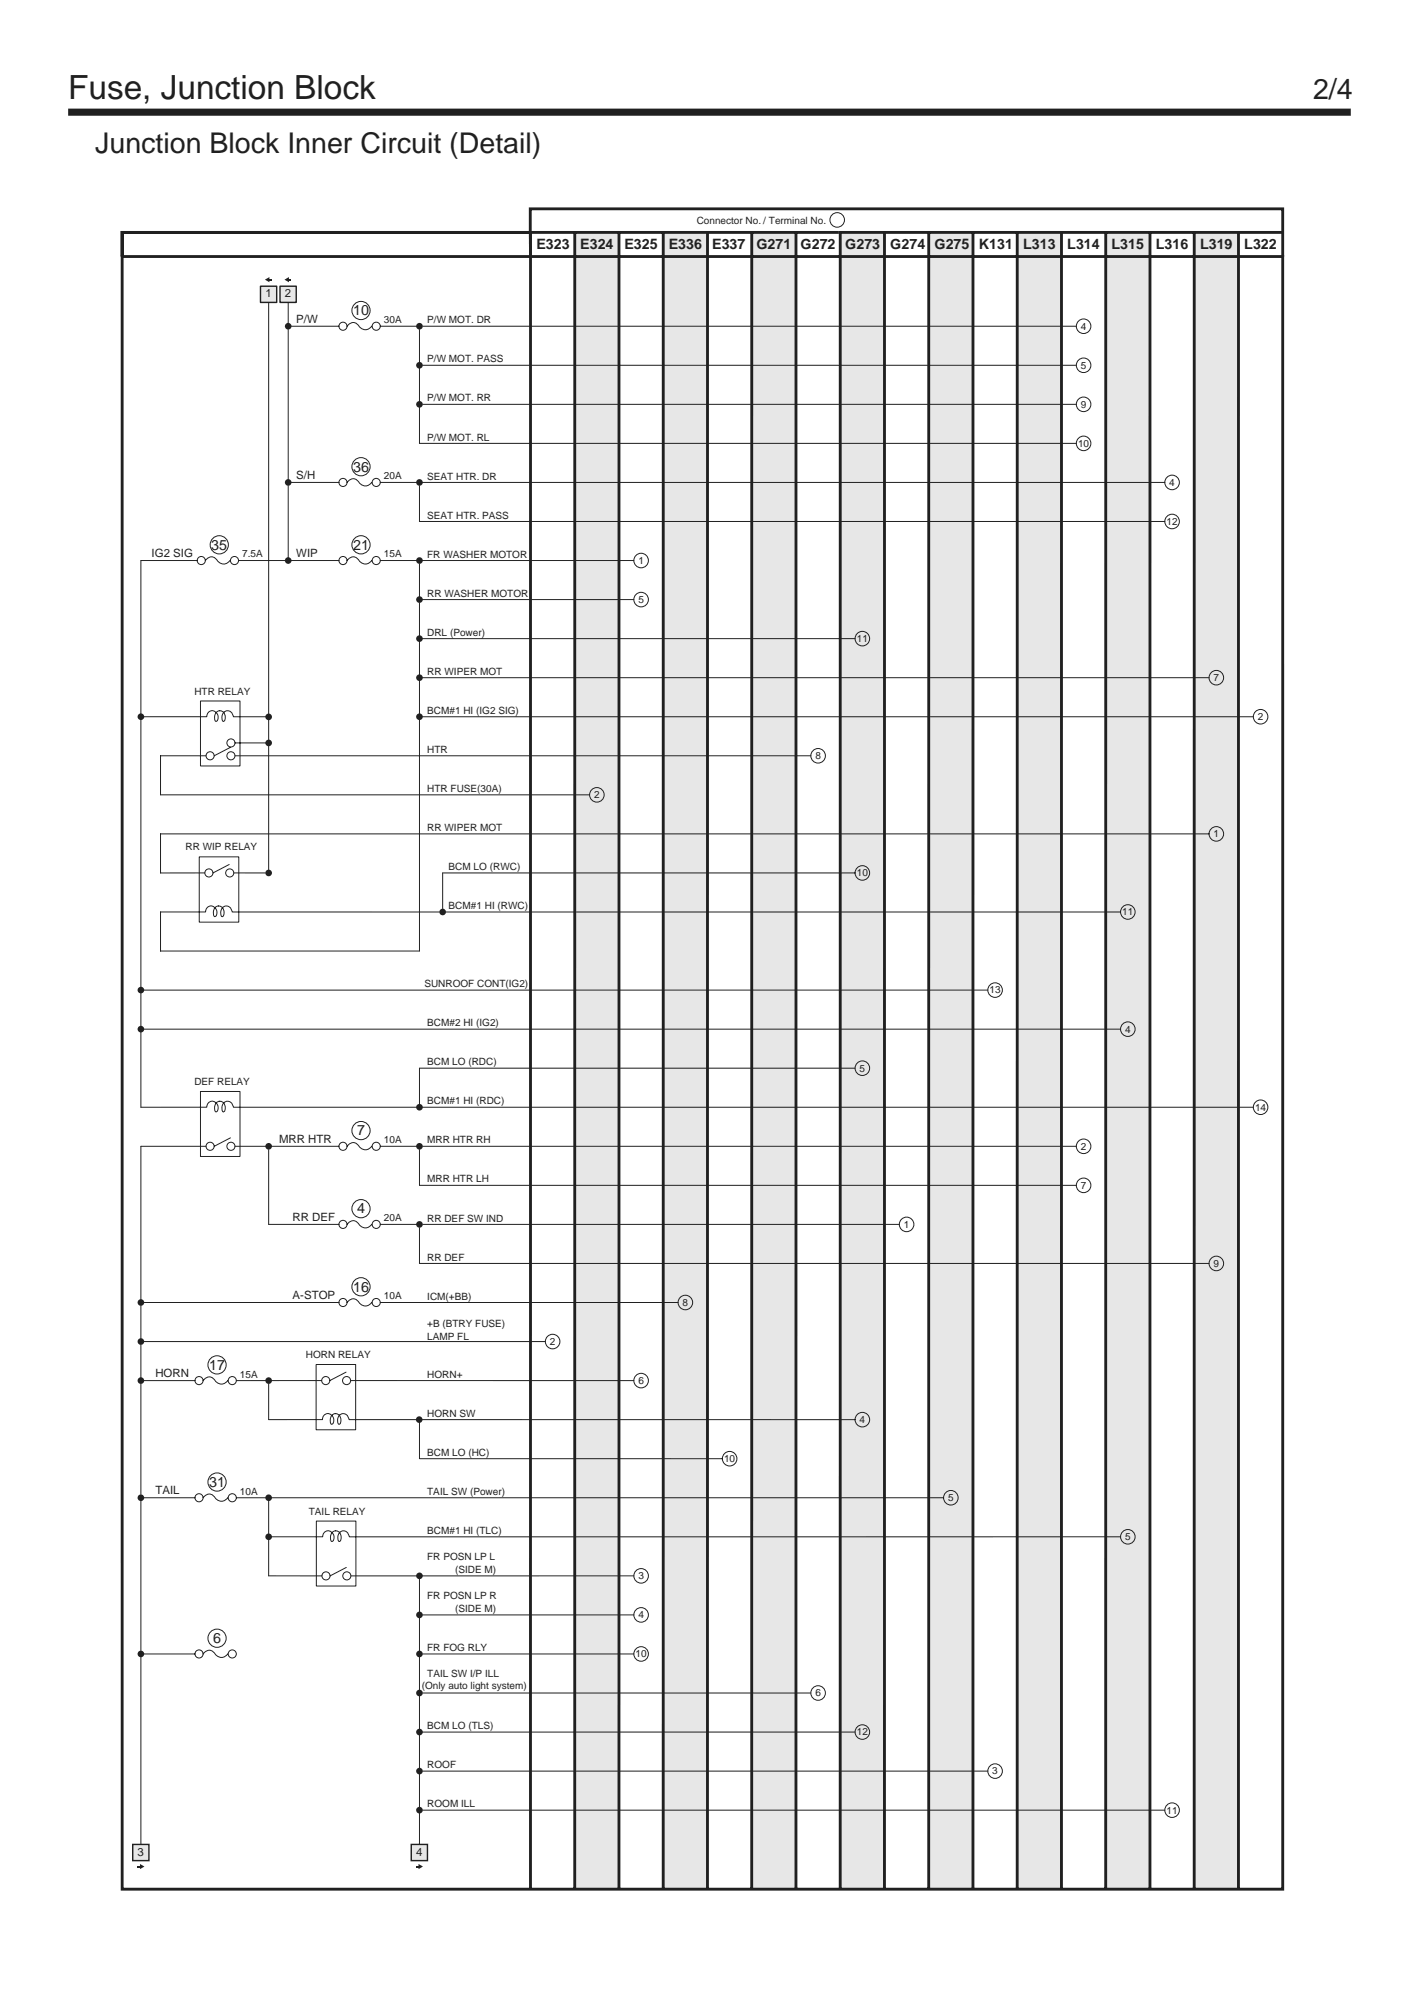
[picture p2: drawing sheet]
<svg xmlns="http://www.w3.org/2000/svg" width="210mm" height="297mm" viewBox="0 0 210 297" stroke-linecap="round" stroke-linejoin="round" font-family="sans-serif">
<path d="M10.1 16.6h190" fill="none" stroke="#231f20" stroke-width="1.1" stroke-linecap="butt"/>
<g fill="#231f20">
<path d="M62 276.1l.7 .4-.7 .4z"/>
<path d="M61.6 276.4h.6v.2h-.6z"/>
</g>
<path d="M60.9 273.2h2.4v2.4h-2.4z" fill="#e7e8e9"/>
<path d="M60.9 273.2h2.4v2.4h-2.4z" fill="none" stroke="#231f20" stroke-width=".21"/>
<g fill="#231f20">
<path d="M20.7 276.1l.7 .4-.7 .4z"/>
<path d="M20.4 276.4h.5v.2h-.5z"/>
</g>
<path d="M19.7 273.2h2.4v2.4h-2.4z" fill="#e7e8e9"/>
<path d="M19.7 273.2h2.4v2.4h-2.4z" fill="none" stroke="#231f20" stroke-width=".21"/>
<g fill="#e6e7e9">
<path d="M85.1 34.4h6.6v245.5h-6.6z"/>
<path d="M98.3 34.4h6.5v245.5h-6.6z"/>
<path d="M111.4 34.4h6.5v245.5h-6.5z"/>
<path d="M124.5 34.4h6.5v245.5h-6.5z"/>
<path d="M137.6 34.4h6.5v245.5h-6.5z"/>
<path d="M150.7 34.4h6.5v245.5h-6.5z"/>
<path d="M163.8 34.4h6.5v245.5h-6.5z"/>
<path d="M176.9 34.4h6.6v245.5h-6.6z"/>
</g>
<g fill="none" stroke="#231f20" stroke-width=".42">
<path d="M18.1 38h171.9v241.9h-171.9zM78.6 38v-3.6h-60.5v3.6v-3.6h60.5v-3.5h111.4v7.1M85.1 34.4h-6.5v245.5M91.7 34.4h-6.6v245.5M98.3 34.4h-6.6v245.5M104.8 34.4h-6.5l-.1 245.5M111.4 34.4h-6.6v245.5M117.9 34.4h-6.5v245.5M124.2 34.4h-6.3v245.5M131 34.4h-6.5v245.6M137.6 34.4h-6.6v245.5M144.1 34.4h-6.5v245.5"/>
<path d="M150.7 34.4h-6.6v245.5M157.2 34.4h-6.5v245.5M163.8 34.4h-6.6v245.5M170.3 34.4h-6.5v245.5M176.9 34.4h-6.6v245.5M183.5 34.4h-6.6v245.5M190 34.4h-6.5v245.5"/>
</g>
<g fill="none" stroke="#231f20" stroke-width=".15">
<path d="M39.8 44.8v84.5M29.5 135.1h1a.84 .84 0 0 1 .8-.9 .84 .84 0 0 1 .8 .9v.4l-.2 .3a.96 .96 0 0 1 .5-1.6 .94 .94 0 0 1 .7 .6 .94 .94 0 0 1-.2 1 .96 .96 0 0 1 .6-1.6 .96 .96 0 0 1 .9 .9h1M29.5 126.9h5.9v9.7h-5.9zM34 128.1l-2.4 1.2M34.6 129.3h4.7"/>
<circle cx="124" cy="32.6" r="1.08"/>
<circle cx="30.9" cy="129.3" r=".6"/>
<circle cx="34" cy="129.3" r=".6"/>
</g>
<g fill="#231f20">
<circle cx="42.7" cy="48.3" r=".49"/>
<circle cx="42.7" cy="71.5" r=".49"/>
<circle cx="42.7" cy="83" r=".49"/>
<circle cx="39.8" cy="129.3" r=".49"/>
</g>
<g fill="none" stroke="#231f20" stroke-width=".15">
<path d="M50.2 48.3h-7.5M51.4 48.3a1.12 1.12 0 0 1 1.4-.4l.5 .6a1.11 1.11 0 0 0 1.8-.2M56.3 48.3h5.8M62.1 48.8v16.9M50.2 71.5h-7.5M51.4 71.5a1.12 1.12 0 0 1 1.4-.4l.5 .5a1.11 1.11 0 0 0 1.8-.1M56.3 71.5h5.8M50.2 83h-7.5M51.4 83a1.12 1.12 0 0 1 1.4-.4l.5 .6a1.11 1.11 0 0 0 1.8-.2M56.3 83h5.8M50.2 169.8h-15.4M51.4 169.8a1.12 1.12 0 0 1 1.4-.4l.5 .6a1.11 1.11 0 0 0 1.8-.2"/>
<path d="M56.3 169.8h5.8M20.9 193h29.3M50.2 181.4h-10.4M51.4 181.4a1.12 1.12 0 0 1 1.4-.4l.5 .6a1.11 1.11 0 0 0 1.8-.2M51.4 193a1.12 1.12 0 0 1 1.4-.4l.5 .5a1.11 1.11 0 0 0 1.8-.1M56.3 181.4h5.8M56.3 193h44.1M20.9 204.5h8M30.1 204.5a1.12 1.12 0 0 1 1.4-.4l.5 .6a1.11 1.11 0 0 0 1.7-.2M20.9 245h8M30.1 245a1.12 1.12 0 0 1 1.4-.4l.5 .6a1.11 1.11 0 0 0 1.7-.2"/>
<circle cx="50.8" cy="48.3" r=".6"/>
<circle cx="55.7" cy="48.3" r=".6"/>
<circle cx="50.8" cy="71.5" r=".6"/>
<circle cx="55.7" cy="71.5" r=".6"/>
<circle cx="50.8" cy="83" r=".6"/>
<circle cx="55.7" cy="83" r=".6"/>
<circle cx="50.8" cy="169.8" r=".6"/>
<circle cx="55.7" cy="169.8" r=".6"/>
<circle cx="50.8" cy="193" r=".6"/>
<circle cx="50.8" cy="181.4" r=".6"/>
<circle cx="55.7" cy="193" r=".6"/>
<circle cx="55.7" cy="181.4" r=".6"/>
<circle cx="29.5" cy="204.5" r=".6"/>
<circle cx="34.4" cy="204.5" r=".6"/>
<circle cx="29.5" cy="245" r=".6"/>
<circle cx="34.4" cy="245" r=".6"/>
</g>
<circle cx="62.1" cy="48.3" r=".49" fill="#231f20"/>
<path d="M62.6 48.3h96.8" fill="none" stroke="#231f20" stroke-width=".15"/>
<circle cx="62.1" cy="54.1" r=".49" fill="#231f20"/>
<path d="M62.6 54.1h96.8" fill="none" stroke="#231f20" stroke-width=".15"/>
<g fill="#231f20">
<circle cx="62.1" cy="59.9" r=".49"/>
<circle cx="62.1" cy="71.5" r=".49"/>
</g>
<path d="M62.6 59.9h96.8M62.1 65.7h97.3M65.6 129.3v5.3" fill="none" stroke="#231f20" stroke-width=".15"/>
<circle cx="65.6" cy="135.1" r=".49" fill="#231f20"/>
<g fill="none" stroke="#231f20" stroke-width=".15">
<path d="M62.1 71.5h110.4M62.1 77.3h110.4M65.6 129.3h61.1M66.1 135.1h99.9M179.1 123.5h-155.3v5.8h6.5M62.1 158.3v5.2M39.8 170.3v11.1M62.1 170.3v5.3M20.9 193.5v5.2M20.9 199.2v5.3M62.1 181.9v5.3"/>
<circle cx="160.5" cy="59.9" r="1.08"/>
<circle cx="160.5" cy="48.3" r="1.08"/>
<circle cx="160.5" cy="54.1" r="1.08"/>
<circle cx="160.5" cy="65.7" r="1.08"/>
<circle cx="173.6" cy="77.3" r="1.08"/>
<circle cx="173.6" cy="71.5" r="1.08"/>
<circle cx="95" cy="88.8" r="1.08"/>
<circle cx="95" cy="83" r="1.08"/>
<circle cx="88.4" cy="117.8" r="1.08"/>
<circle cx="121.2" cy="112" r="1.08"/>
<circle cx="180.2" cy="100.4" r="1.08"/>
<circle cx="186.7" cy="106.2" r="1.08"/>
<circle cx="127.7" cy="129.3" r="1.08"/>
<circle cx="167.1" cy="135.1" r="1.08"/>
<circle cx="180.2" cy="123.5" r="1.08"/>
<circle cx="127.7" cy="158.3" r="1.08"/>
<circle cx="147.4" cy="146.7" r="1.08"/>
<circle cx="167.1" cy="152.5" r="1.08"/>
<circle cx="160.5" cy="175.6" r="1.08"/>
<circle cx="160.5" cy="169.8" r="1.08"/>
<circle cx="186.7" cy="164" r="1.08"/>
<circle cx="81.9" cy="198.7" r="1.08"/>
<circle cx="134.3" cy="181.4" r="1.08"/>
<circle cx="180.2" cy="187.2" r="1.08"/>
</g>
<g fill="#231f20">
<circle cx="62.1" cy="164" r=".49"/>
<circle cx="62.1" cy="169.8" r=".49"/>
<circle cx="62.1" cy="181.4" r=".49"/>
<circle cx="62.1" cy="233.5" r=".49"/>
<circle cx="62.1" cy="210.3" r=".49"/>
<circle cx="62.1" cy="239.2" r=".49"/>
<circle cx="62.1" cy="245" r=".49"/>
<circle cx="62.1" cy="250.8" r=".49"/>
<circle cx="62.1" cy="256.6" r=".49"/>
<circle cx="62.1" cy="262.4" r=".49"/>
<circle cx="62.1" cy="268.2" r=".49"/>
<circle cx="39.8" cy="169.8" r=".49"/>
<circle cx="39.8" cy="204.5" r=".49"/>
<circle cx="39.8" cy="221.9" r=".49"/>
<circle cx="39.8" cy="227.7" r=".49"/>
</g>
<path d="M42.7 44.8v3.5M42.7 48.8v22.7M62.1 72v5.3M35.4 135.1h29.7M62.1 158.3h64.6" fill="none" stroke="#231f20" stroke-width=".15"/>
<circle cx="62.1" cy="83" r=".49" fill="#231f20"/>
<path d="M62.1 83.5v5.3M93.9 83h-31.8" fill="none" stroke="#231f20" stroke-width=".15"/>
<circle cx="62.1" cy="88.8" r=".49" fill="#231f20"/>
<g fill="none" stroke="#231f20" stroke-width=".15">
<path d="M93.9 88.8h-31.8"/>
<circle cx="127.7" cy="94.6" r="1.08"/>
</g>
<circle cx="62.1" cy="94.6" r=".49" fill="#231f20"/>
<path d="M62.1 94.6h64.6M62.1 89.3v11.1" fill="none" stroke="#231f20" stroke-width=".15"/>
<circle cx="62.1" cy="100.4" r=".49" fill="#231f20"/>
<path d="M42.7 72v11M62.1 100.4h117M62.1 106.2h123.6M62.1 100.9v40" fill="none" stroke="#231f20" stroke-width=".15"/>
<g fill="#231f20">
<circle cx="20.9" cy="106.2" r=".49"/>
<circle cx="39.8" cy="106.2" r=".49"/>
<circle cx="39.8" cy="110.1" r=".49"/>
<circle cx="62.1" cy="106.2" r=".49"/>
</g>
<g fill="none" stroke="#231f20" stroke-width=".15">
<path d="M29.2 83h-8.3M30.4 83a1.12 1.12 0 0 1 1.4-.4l.5 .6a1.11 1.11 0 0 0 1.8-.2M35.3 83h6.9M20.9 106.2h9.7a.84 .84 0 0 1 .9-.9 .84 .84 0 0 1 .8 .9v.4l-.3 .3a.96 .96 0 0 1 .5-1.6 .94 .94 0 0 1 .8 .6 .94 .94 0 0 1-.2 1 .96 .96 0 0 1 .6-1.6 .96 .96 0 0 1 .9 .9h1M20.9 106.7v57.3M29.7 103.9h5.9v9.6h-5.9zM34.1 110.7l-2.4 1.3M34.8 110.1h5"/>
<circle cx="29.8" cy="83" r=".6"/>
<circle cx="34.7" cy="83" r=".6"/>
<circle cx="31.1" cy="112" r=".6"/>
<circle cx="34.2" cy="110.1" r=".6"/>
<circle cx="34.2" cy="112" r=".6"/>
</g>
<circle cx="20.9" cy="146.7" r=".49" fill="#231f20"/>
<path d="M146.3 146.7h-125.4" fill="none" stroke="#231f20" stroke-width=".15"/>
<g fill="#231f20">
<circle cx="20.9" cy="152.5" r=".49"/>
<circle cx="20.9" cy="198.7" r=".49"/>
<circle cx="20.9" cy="193" r=".49"/>
<circle cx="20.9" cy="245" r=".49"/>
<circle cx="20.9" cy="204.5" r=".49"/>
</g>
<g fill="none" stroke="#231f20" stroke-width=".15">
<path d="M20.9 83v23.2M30.5 112h-6.7v5.8h63.5M34.8 112h85.3M35.6 106.2h4.2M29.5 135.1h-5.7v5.8h38.3M166 152.5h-145.1M20.9 164h9.7a.84 .84 0 0 1 .9-.8 .84 .84 0 0 1 .8 .8v.5l-.3 .2a.96 .96 0 0 1 .5-1.6 .94 .94 0 0 1 .8 .7 .94 .94 0 0 1-.2 .9 .96 .96 0 0 1 .6-1.6 .96 .96 0 0 1 .9 .9h151.1M29.7 161.7h5.9v9.6h-5.9zM30.5 169.8h-9.6v23.2M34.1 168.6l-2.4 1.2M62.1 175.6h97.3M62.6 169.8h96.8"/>
<path d="M20.9 198.7h59.9M62.1 187.2h117M62.6 181.4h70.6M20.9 205v16.4M39.8 210.3h8a.84 .84 0 0 1 .8-.9 .84 .84 0 0 1 .8 .9v.5l-.2 .2a.96 .96 0 0 1 .5-1.6 .94 .94 0 0 1 .8 .6 .94 .94 0 0 1-.2 1 .96 .96 0 0 1 .5-1.6 .96 .96 0 0 1 .9 .9h75M46.8 202.2h5.9v9.6h-5.9zM47.7 204.5h-12.7M51.3 203.3l-2.4 1.2M51.9 204.5h42M62.1 210.3v5.8h44.9M20.9 221.9h8M30.1 221.9a1.12 1.12 0 0 1 1.4-.4l.5 .6a1.11 1.11 0 0 0 1.7-.2"/>
<path d="M46.8 227.7h1a.84 .84 0 0 1 .8-.9 .84 .84 0 0 1 .9 .9l-.1 .4-.2 .3a.96 .96 0 0 1 .5-1.6 .94 .94 0 0 1 .8 .6 .94 .94 0 0 1-.2 1 .96 .96 0 0 1 .6-1.6 .96 .96 0 0 1 .8 .9h1M46.9 225.3h5.8v9.7h-5.8zM51.3 232.2l-2.4 1.3M139.8 221.9h-104.8"/>
<circle cx="31.1" cy="169.8" r=".6"/>
<circle cx="34.2" cy="169.8" r=".6"/>
<circle cx="101.5" cy="193" r="1.08"/>
<circle cx="48.3" cy="204.5" r=".6"/>
<circle cx="51.3" cy="204.5" r=".6"/>
<circle cx="95" cy="204.5" r="1.08"/>
<circle cx="108.1" cy="216.1" r="1.08"/>
<circle cx="127.7" cy="210.3" r="1.08"/>
<circle cx="29.5" cy="221.9" r=".6"/>
<circle cx="34.4" cy="221.9" r=".6"/>
<circle cx="48.3" cy="233.5" r=".6"/>
<circle cx="51.4" cy="233.5" r=".6"/>
<circle cx="95" cy="239.2" r="1.08"/>
<circle cx="95" cy="233.5" r="1.08"/>
<circle cx="140.9" cy="221.9" r="1.08"/>
<circle cx="167.1" cy="227.7" r="1.08"/>
<circle cx="95" cy="245" r="1.08"/>
<circle cx="121.2" cy="250.8" r="1.08"/>
<circle cx="127.7" cy="256.6" r="1.08"/>
<circle cx="147.4" cy="262.4" r="1.08"/>
<circle cx="173.6" cy="268.2" r="1.08"/>
</g>
<circle cx="20.9" cy="221.9" r=".49" fill="#231f20"/>
<path d="M39.8 205v5.3M20.9 222.4v22.1M39.8 222.4v5.3M39.8 228.2v5.3M62.1 234v39.2M20.9 245.5v27.7" fill="none" stroke="#231f20" stroke-width=".15"/>
<g fill="#231f20">
<path d="M39.2 41.4l.7-.4v.8z"/>
<path d="M39.7 41.3h.6v.2h-.6z"/>
</g>
<path d="M38.6 42.4h2.4v2.4h-2.4z" fill="#e7e8e9"/>
<path d="M38.6 42.4h2.4v2.4h-2.4z" fill="none" stroke="#231f20" stroke-width=".21"/>
<g fill="#231f20">
<path d="M42.1 41.4l.7-.4v.8z"/>
<path d="M42.6 41.3h.6v.2h-.6z"/>
</g>
<path d="M41.5 42.4h2.4v2.4h-2.4z" fill="#e7e8e9"/>
<path d="M41.5 42.4h2.4v2.4h-2.4z" fill="none" stroke="#231f20" stroke-width=".21"/>
<g fill="none" stroke="#231f20" stroke-width=".15">
<path d="M39.8 227.7h7.1M39.8 233.5h7.9M93.9 233.5h-41.9M93.9 239.2h-31.3M166 227.7h-113.3M62.6 250.8h57.5M93.9 245h-31.3M126.7 256.6h-64.6M146.3 262.4h-83.7M172.5 268.2h-109.9"/>
<circle cx="53.5" cy="46" r="1.35"/>
<circle cx="53.5" cy="69.1" r="1.35"/>
<circle cx="32.5" cy="80.7" r="1.35"/>
<circle cx="53.5" cy="80.7" r="1.35"/>
<circle cx="53.5" cy="179.1" r="1.35"/>
<circle cx="53.5" cy="167.5" r="1.35"/>
<circle cx="53.5" cy="190.6" r="1.35"/>
<circle cx="32.2" cy="219.6" r="1.35"/>
<circle cx="32.2" cy="202.2" r="1.35"/>
<circle cx="32.2" cy="242.7" r="1.35"/>
</g>
<text font-size="4.9" fill="#231f20" x="10.1" y="14.6">Fuse, Junction Block</text>
<g font-size="4.2" fill="#231f20">
<text x="194.5" y="14.6">2/4</text>
<text x="14.1" y="22.6">Junction Block Inner Circuit (Detail)</text>
</g>
<g font-size="2.1" fill="#231f20">
<text x="79.5" y="36.9">E323</text>
<text x="85.9" y="36.9">E324</text>
<text x="92.5" y="36.9">E325</text>
<text x="99.1" y="36.9">E336</text>
<text x="105.5" y="36.9">E337</text>
<text x="112" y="36.9">G271</text>
<text x="118.6" y="36.9">G272</text>
<text x="125.2" y="36.9">G273</text>
<text x="131.9" y="36.9">G274 G275 K131</text>
<text x="151.5" y="36.9">L313</text>
<text x="158.1" y="36.9">L314</text>
<text x="164.7" y="36.9">L315</text>
<text x="171.2" y="36.9">L316</text>
<text x="177.8" y="36.9">L319</text>
<text x="184.3" y="36.9">L322</text>
<text x="52.3" y="46.7">10</text>
<text x="52.3" y="69.9">36</text>
<text x="31.3" y="81.4">35</text>
<text x="52.3" y="81.4">21</text>
<text x="52.9" y="168.2">7</text>
<text x="52.9" y="179.8">4</text>
<text x="52.3" y="191.3">16</text>
<text x="31" y="202.9">17</text>
<text x="31" y="220.3">31</text>
<text x="31.6" y="243.4">6</text>
</g>
<g font-size="1.7" fill="#231f20">
<text x="39.3" y="44.1">1</text>
<text x="42.2" y="44.1">2</text>
<text x="43.9" y="47.8">P/W</text>
<text x="43.9" y="71">S/H</text>
<text x="22.5" y="82.5">IG2 SIG</text>
<text x="43.9" y="82.5">WIP</text>
<text x="41.3" y="169.3">MRR HTR</text>
<text x="43.3" y="180.9">RR DEF</text>
<text x="43.3" y="192.5">A-STOP</text>
<text x="23" y="204">HORN</text>
<text x="23" y="221.4">TAIL</text>
<text x="20.4" y="274.9">3</text>
<text x="61.7" y="274.9">4</text>
</g>
<g font-size="1.5" fill="#231f20">
<text x="103.2" y="33.1">Connector No. / Terminal No.</text>
<text x="56.9" y="47.9">30A</text>
<text x="63.3" y="47.9">P/W MOT. DR</text>
<text x="63.3" y="53.7">P/W MOT. PASS</text>
<text x="160.1" y="48.8">4</text>
<text x="63.3" y="59.5">P/W MOT. RR</text>
<text x="160.1" y="54.6">5</text>
<text x="63.3" y="65.3">P/W MOT. RL</text>
<text x="160.1" y="60.4">9</text>
<text x="56.9" y="71">20A</text>
<text x="63.3" y="71">SEAT HTR. DR</text>
<text x="159.7" y="66.2">10</text>
<text x="173.2" y="72">4</text>
<text x="63.3" y="76.8">SEAT HTR. PASS</text>
<text x="172.8" y="77.8">12</text>
<text x="35.9" y="82.6">7.5A</text>
<text x="56.9" y="82.6">15A</text>
<text x="63.3" y="82.6">FR WASHER MOTOR</text>
<text x="94.6" y="83.5">1</text>
<text x="63.3" y="88.4">RR WASHER MOTOR</text>
<text x="94.6" y="89.3">5</text>
<text x="63.3" y="94.2">DRL (Power)</text>
<text x="126.9" y="95.1">11</text>
<text x="63.3" y="100">RR WIPER MOT</text>
<text x="179.8" y="100.9">7</text>
<text x="28.8" y="102.9">HTR RELAY</text>
<text x="63.3" y="105.8">BCM#1 HI (IG2 SIG)</text>
<text x="186.3" y="106.7">2</text>
<text x="63.3" y="111.5">HTR</text>
<text x="120.8" y="112.5">8</text>
<text x="63.3" y="117.3">HTR FUSE(30A)</text>
<text x="88" y="118.3">2</text>
<text x="27.5" y="126">RR WIP RELAY</text>
<text x="63.3" y="123.1">RR WIPER MOT</text>
<text x="179.8" y="124">1</text>
<text x="66.5" y="128.9">BCM LO (RWC)</text>
<text x="126.9" y="129.8">10</text>
<text x="66.5" y="134.7">BCM#1 HI (RWC)</text>
<text x="166.2" y="135.6">11</text>
<text x="62.9" y="146.3">SUNROOF CONT(IG2)</text>
<text x="146.6" y="147.2">13</text>
<text x="63.3" y="152">BCM#2 HI (IG2)</text>
<text x="166.7" y="153">4</text>
<text x="28.8" y="160.8">DEF RELAY</text>
<text x="63.3" y="157.8">BCM LO (RDC)</text>
<text x="127.3" y="158.8">5</text>
<text x="63.3" y="163.6">BCM#1 HI (RDC)</text>
<text x="185.9" y="164.5">14</text>
<text x="56.9" y="169.4">10A</text>
<text x="63.3" y="169.4">MRR HTR RH</text>
<text x="160.1" y="170.3">2</text>
<text x="63.3" y="175.2">MRR HTR LH</text>
<text x="160.1" y="176.1">7</text>
<text x="56.9" y="180.9">20A</text>
<text x="63.3" y="181">RR DEF SW IND</text>
<text x="133.9" y="181.9">1</text>
<text x="63.3" y="186.8">RR DEF</text>
<text x="179.8" y="187.7">9</text>
<text x="56.9" y="192.5">10A</text>
<text x="63.3" y="196.6">+B (BTRY FUSE)</text>
<text x="63.3" y="192.5">ICM(+BB)</text>
<text x="101.1" y="193.5">8</text>
<text x="45.3" y="201.2">HORN RELAY</text>
<text x="63.3" y="198.5">LAMP FL</text>
<text x="81.5" y="199.2">2</text>
<text x="35.5" y="204.1">15A</text>
<text x="63.3" y="204.1">HORN+</text>
<text x="63.3" y="209.9">HORN SW</text>
<text x="94.6" y="205">6</text>
<text x="63.3" y="215.7">BCM LO (HC)</text>
<text x="127.3" y="210.8">4</text>
<text x="35.5" y="221.4">10A</text>
<text x="63.3" y="221.5">TAIL SW (Power)</text>
<text x="107.3" y="216.6">10</text>
<text x="45.8" y="224.4">TAIL RELAY</text>
<text x="63.3" y="227.3">BCM#1 HI (TLC)</text>
<text x="140.4" y="222.4">5</text>
<text x="63.3" y="231.1">FR POSN LP L</text>
<text x="67.4" y="233">(SIDE M)</text>
<text x="94.6" y="234">3</text>
<text x="166.7" y="228.2">5</text>
<text x="63.3" y="236.9">FR POSN LP R</text>
<text x="67.4" y="238.8">(SIDE M)</text>
<text x="94.6" y="239.7">4</text>
<text x="63.3" y="244.6">FR FOG RLY</text>
<text x="94.1" y="245.5">10</text>
<text x="62.5" y="250.3">(Only auto light system)</text>
<text x="63.3" y="248.5">TAIL SW I/P ILL</text>
<text x="120.8" y="251.3">6</text>
<text x="63.3" y="256.2">BCM LO (TLS)</text>
<text x="126.9" y="257.1">12</text>
<text x="63.3" y="262">ROOF</text>
<text x="147" y="262.9">3</text>
<text x="63.3" y="267.7">ROOM ILL</text>
<text x="172.8" y="268.7">11</text>
</g>
</svg>
